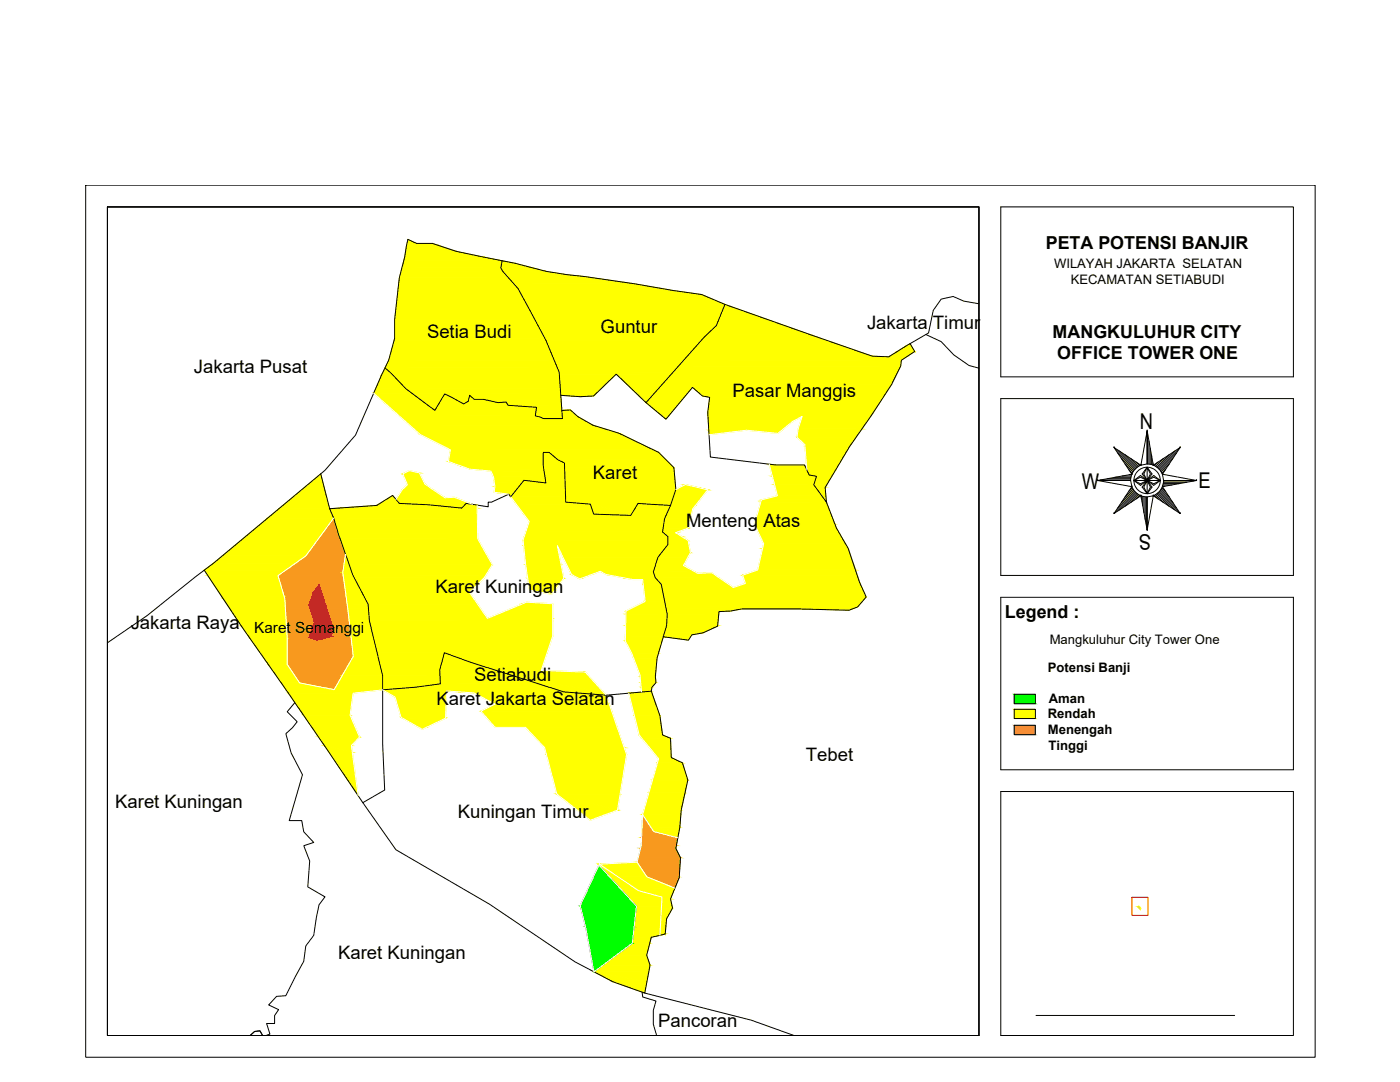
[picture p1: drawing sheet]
<svg xmlns="http://www.w3.org/2000/svg" width="279mm" height="216mm" viewBox="0 0 279 216" stroke-linecap="round" stroke-linejoin="round" font-family="sans-serif">
<!-- layer: 0 -->
<g fill="none" stroke="#000" stroke-width=".2">
<path d="M17.1 36.9h245.4v174.1h-245.4zM21.4 41.3h174v165.3h-174zM199.7 41.3h58.4v33.9h-58.4zM199.7 79.5h58.4v35.3h-58.4zM219.1 95.9h.1M219.1 95.9h6.5l.3 1.2zM219.1 95.9h6.5M219.6 95.8h6M221 95.5h4.7M222.3 89.3h.1M222.3 89.3l4.3 4.2M222.3 89.3l5.4 3.5"/>
<path d="M222.3 89.3l3.6 5.3M222.5 95.2h3.2M223.1 90.4l3.3 3.3M223.4 90l3.4 3.4M223.8 91.5l2.5 2.5M223.9 95h1.9M224.5 90.7l2.5 2.5M224.5 92.6l1.6 1.6M225.3 93.7l.7 .7M225.4 94.7h.4M225.7 91.5l1.5 1.6M225.9 97.1a3.3 3.3 0 0 0 1.8 1.8"/>
<path d="M225.9 94.6h.1M225.9 97.1h.1M225.9 94.6l-6.8 1.3M225.9 97.1l-3.6 5.4M226 97.3l-.7 .8M226.1 97.6l-1.6 1.6M226.3 97.8l-2.5 2.5M226.3 95.9l1.3-.7 1.3 .7zM226.3 95.9l1.3 .6 1.3-.6M226.3 95.9l1.3-1 2.7 2 1.3-1M226.3 95.9l1.3 1 1.3-1M226.4 98l-3.3 3.4"/>
<path d="M226.6 98.2l-4.3 4.3M226.8 92.2l.7 .7M226.8 98.4l-3.4 3.3M227 98.5l-2.5 2.5M227.2 98.7l-1.5 1.6M227.5 98.8l-.7 .7M227.7 92.8a3.3 3.3 0 0 0-2.1 3.1M227.7 98.9l1.2 .3M227.7 92.8h.1M227.7 98.9h.1M227.7 98.9l1.2 6.9M227.7 98.9l-5.4 3.6"/>
<path d="M227.8 99v.4M228 99.1v1.8M228.3 99.1v3.2M228.6 99.1v4.7M228.8 99.2v6M228.9 92.6a3.3 3.3 0 0 1 3.1 2M228.9 86h.1M228.9 95.9h2.7l-1.3 .6zM228.9 93.2l.7 1.4-.7 1.3zM228.9 95.9v2.6l-.6-1.3zM228.9 86v6.6l-1.2 .2zM228.9 99.2l1.3-.3-1.3 6.9z"/>
<path d="M228.9 93.2l-.6 1.4 .6 1.3M228.9 95.9l.7 1.3-.7 1.3M228.9 95.9l1.4-.7 1.3 .7M228.9 93.2l1 1.4-1 1.3M228.9 93.2l-1 1.4 1 1.3M228.9 95.9l-1 1.3 1 1.3M228.9 95.9l1 1.3-1 1.3M228.9 95.9l1.4-1 1.3 1M228.9 86l1.3 6.8M228.9 86v6.6M228.9 99.2v6.6M229 86.5v6.1"/>
<path d="M229.3 88v4.6M229.6 89.4v3.2M229.8 90.9v1.8M230.1 92.3v.5M230.2 92.8h.1M230.2 98.9h.1M230.2 98.9l5.3 3.6M230.4 98.8l.7 .7M230.6 98.7l1.6 1.6M230.9 98.5l2.4 2.5M231.1 98.4l3.3 3.3M231.1 92.2l-.7 .7"/>
<path d="M231.3 98.2l4.2 4.3M231.4 98l3.4 3.4M231.6 97.8l2.5 2.5M231.8 97.6l1.5 1.6M231.9 97.3l.7 .8M232 94.6h.1M232 97.1h.1M232 94.6l6.8 1.3h-6.6zM232 97.1l3.5 5.4M232 97h.5M232.1 96.8h1.8M232.2 96.5h3.2"/>
<path d="M232.2 96.2h4.6M232.2 95.9a3.3 3.3 0 0 1-2 3M232.2 96h6.1M232.2 95.9h6.6M232.2 91.5l-1.6 1.6M232.6 93.7l-.7 .7M233.3 90.7l-2.4 2.5M233.3 92.6l-1.5 1.6M234.1 91.5l-2.5 2.5M234.4 90l-3.3 3.4M234.8 90.4l-3.4 3.3M235.5 89.3h.1"/>
<path d="M235.5 89.3l-3.5 5.3M235.5 89.3l-5.3 3.5M235.5 89.3l-4.2 4.2M238.8 95.9h.1M238.8 95.9l-6.8 1.2M199.7 119.2h58.4v34.4h-58.4zM222.3 102.5h.1M228.9 105.8h.1M235.5 102.5h.1M202.4 138.5h4.2v1.9h-4.2zM199.7 157.9h58.4v48.7h-58.4zM202.4 141.5h4.2v1.9h-4.2z"/>
<path d="M202.4 144.7h4.2v1.9h-4.2zM49.9 206.6l.9-.8 1.1-.1 .5 .9M206.8 202.6h39.6"/>
<circle cx="228.9" cy="95.9" r="2.64"/>
</g>
<path d="M202.4 138.5l4.2 1.9v-1.9zM202.4 138.5l4.2 1.9h-4.2z" fill="#0f0" stroke="#0f0" stroke-width=".2"/>
<path d="M202.4 141.5l4.2 1.9v-1.9zM202.4 141.5l4.2 1.9h-4.2z" fill="#ff0" stroke="#ff0" stroke-width=".2"/>
<path d="M202.4 144.7l4.2 1.9v-1.9zM202.4 144.7l4.2 1.9h-4.2z" fill="#f27172" stroke="#f27172" stroke-width=".2"/>
<path d="M225.9 179h3.2v3.6h-3.2z" fill="none" stroke="#f00" stroke-width=".2"/>
<!-- layer: Batas Luar -->
<g fill="#ff0" stroke="#ff0" stroke-width=".2">
<path d="M227.2 180.9h.2z"/>
<path d="M227.3 181.1l.2 .2z"/>
<path d="M144.7 60.7l12 4.3h-13.7z"/>
<path d="M181 69l.6-.4 .3 .4z"/>
<path d="M132.2 83.1h1.2l-.5 .5z"/>
<path d="M149 85.8h7.1l-.8 .7z"/>
<path d="M141.5 85.8h7.5l-5.3 .7z"/>
<path d="M162.4 96.7h2.6l-.3 .6z"/>
<path d="M100.2 52l2.6 .5h-2.7z"/>
<path d="M111.9 78.9h6.7l-.1 .1z"/>
<path d="M123 74.6h11l-4 4.6z"/>
<path d="M81.4 47.8l1.7 .8h-1.9z"/>
<path d="M98.8 80.2h2.2l-1.6 .1z"/>
<path d="M91.6 80.1h1.9l-.5 .2z"/>
<path d="M86 81.3h1.2l-.4 .6z"/>
<path d="M76.8 73.4l1.3 1.1h-1.8z"/>
<path d="M88.8 78.6l.5 .3h-.7z"/>
<path d="M93.7 78.9l.3 .3h-.3z"/>
<path d="M99.4 80.3l1.6-.1 .1 .1z"/>
<path d="M112.4 81.9h1.5z"/>
<path d="M104.6 95.8h4.3v.6z"/>
<path d="M98.6 98.2h4l-.3 .4z"/>
<path d="M127.3 100.4h6.7l-.1 .2z"/>
<path d="M117.8 100.6h9.5l-1.3 2z"/>
<path d="M55.6 101.5l8.4-6.9 1.8 6.9z"/>
<path d="M69 110.6l.1 .3h-.2z"/>
<path d="M64.7 148.8h5.4l.2 1.3z"/>
<path d="M153.5 92.6l1.4 .2h-1.3z"/>
<path d="M136.7 96.7h.4z"/>
<path d="M139.3 114.4l2.7-.1 .2 .1z"/>
<path d="M159.6 121.5h10.5l-.7 .3z"/>
<path d="M132.5 126.7h5.6l-.3 .4z"/>
<path d="M104.6 95.8l4.3 .6h-4.8z"/>
<path d="M127.3 100.4l2.2 .2h-2.2z"/>
<path d="M114 114.6h4.1l-2 .8z"/>
<path d="M105.3 115.4h7.2l-1.8 2.3z"/>
<path d="M128 137.1h2.1l-.1 .8z"/>
<path d="M75.8 100.4l2.6-1.5 1.3 1.5z"/>
<path d="M93 100.4l1.8 .3h-2z"/>
<path d="M104.3 120.5l.8-.3 5.2 .3z"/>
<path d="M76.4 137.1h6.5l-5.2 .4z"/>
<path d="M104.2 135.4h13.8l2.4 2.7z"/>
<path d="M88.7 130.3l5.4 1.9h-5.9z"/>
<path d="M83.6 145.1h1.5l-.8 .4z"/>
<path d="M111.1 158.4h12.7l-.6 3.3z"/>
<path d="M125.5 138.3l4.5-.4 .1 .4z"/>
<path d="M129.9 165.1h5.8l-.2 .8z"/>
<path d="M119.6 172.4l7.5-.4 .3 .4z"/>
<path d="M131.9 183.3h1.1l-.2 3.1z"/>
<path d="M119.6 172.4l.3 .2h-.4z"/>
<path d="M118.5 193.9h11l-.4 2z"/>
<path d="M80.8 94.4l.9-.5 2 .5z"/>
<path d="M88.8 99.3l1.9-.1 .3 .1z"/>
<path d="M93 100.4h.8l.5 .2z"/>
<path d="M79.7 100.4h13.3l-.2 .3z"/>
<path d="M227.2 180.9l.2 .1zM227.2 180.9l.2 .1h-.2z"/>
<path d="M227.2 181h.2zM227.2 181h.2z"/>
<path d="M227.2 181h.2zM227.2 181h.2z"/>
<path d="M227.2 181l.3 .1zM227.2 181l.3 .1z"/>
<path d="M227.3 181.1l.2 .2zM227.4 181.3h.1l.1 .2z"/>
<path d="M143 65l18.9 1.8-5.2-1.8zM141 66.8l2-1.8 18.9 1.8z"/>
<path d="M141 66.8l22 .4-1.1-.4zM140.6 67.2l.4-.4 22 .4z"/>
<path d="M181 69l1.5 1.1-.6-1.1zM179 70.1l2-1.1 1.5 1.1z"/>
<path d="M179 70.1l2.1 1 1.4-1zM177.6 71.1l1.4-1 2.1 1z"/>
<path d="M140.6 67.2l33.5 3.9-11.1-3.9zM140.6 67.2l33.5 3.9h-36.9z"/>
<path d="M177.6 71.1l3.3 .1 .2-.1zM177.4 71.2l.2-.1 3.3 .1z"/>
<path d="M137.2 71.1l40.2 .1-3.3-.1zM137.2 71.1l40.2 .1h-40.3z"/>
<path d="M137.1 71.2l42.8 .7 1-.7zM137.1 71.2l42.8 .7h-43.4z"/>
<path d="M136.5 71.9l43.2 1.2 .2-1.2zM136.5 71.9l43.2 1.2h-44.3z"/>
<path d="M135.4 73.1l42.5 3.7 1.8-3.7zM135.4 73.1l42.5 3.7h-45.8z"/>
<path d="M132.1 76.8l45.5 .5 .3-.5zM132.1 76.8l45.5 .5h-46z"/>
<path d="M138.2 77.3l38.2 1.7 1.2-1.7zM138.2 77.3l38.2 1.7h-36.2z"/>
<path d="M140.2 79l36.1 .3 .1-.3zM140.2 79l36.1 .3h-34.7z"/>
<path d="M131.6 77.3l4.1 3 2.5-3zM131.6 77.3l4.1 3h-6.8z"/>
<path d="M141.6 79.3l32.7 3 2-3zM141.6 79.3l32.7 3h-33.1z"/>
<path d="M141.2 82.3l32.7 .6 .4-.6zM141.2 82.3l32.7 .6h-32.6z"/>
<path d="M141.3 82.9l32.5 .2 .1-.2zM141.3 82.9l32.5 .2h-32.5z"/>
<path d="M128.9 80.3l4.5 2.8 2.3-2.8zM128.9 80.3l4.5 2.8h-1.2z"/>
<path d="M141.3 83.1l16.8 1 2-1zM141.3 83.1l16.8 1h-16.7z"/>
<path d="M160.1 83.1l11.9 2.5 1.8-2.5zM160.1 83.1l11.9 2.5h-12.7z"/>
<path d="M141.4 84.1l14.7 1.7 2-1.7zM141.4 84.1l14.7 1.7h-14.6z"/>
<path d="M141.5 85.8v.7h2.2zM141.5 86.5h2.2l-2.2 .3z"/>
<path d="M159.3 85.6l11.5 1.7 1.2-1.7zM159.3 85.6l11.5 1.7h-11.8z"/>
<path d="M159 87.3l10.8 1.4 1-1.4zM159 87.3l10.8 1.4h-9.2z"/>
<path d="M160.6 88.7l9 .4 .2-.4zM160.6 88.7l9 .4h-9z"/>
<path d="M160.6 89.1l6.2 4.7 2.8-4.7zM160.6 89.1l6.2 4.7h-5.8z"/>
<path d="M161 93.8l5.2 1 .6-1zM161 93.8l5.2 1h-4.7z"/>
<path d="M161.5 94.8l4.5 .2 .2-.2zM161.5 94.8l4.5 .2h-3.1z"/>
<path d="M162.9 95l2.1 1.7 1-1.7zM162.9 95l2.1 1.7h-2.6z"/>
<path d="M162.4 96.7l.4 .6h1.9zM162.8 97.3h1.9l.2 2.9z"/>
<path d="M100.1 52.5l6.3 1-3.6-1zM100.1 52.5l6.3 1h-6.5z"/>
<path d="M99.9 53.5l9 .6-2.5-.6zM99.9 53.5l9 .6h-8.6z"/>
<path d="M100.3 54.1l12.8 .7-4.2-.7zM100.3 54.1l12.8 .7h-12.2z"/>
<path d="M100.9 54.8l15.9 .4-3.7-.4zM100.9 54.8l15.9 .4h-15.5z"/>
<path d="M101.3 55.2l25.4 1.4-9.9-1.4zM101.3 55.2l25.4 1.4h-24.1z"/>
<path d="M102.6 56.6l29.5 1-5.4-1zM102.6 56.6l29.5 1h-28.7z"/>
<path d="M103.4 57.6l30.9 .4-2.2-.4zM103.4 57.6l30.9 .4h-30.7z"/>
<path d="M103.6 58l36.4 .8-5.7-.8zM103.6 58l36.4 .8h-36z"/>
<path d="M104 58.8l40.7 1.9-4.7-1.9zM104 58.8l40.7 1.9h-39.6z"/>
<path d="M105.1 60.7l39.1 1.2 .5-1.2zM105.1 60.7l39.1 1.2h-38.4z"/>
<path d="M105.8 61.9l37.2 3.1 1.2-3.1zM105.8 61.9l37.2 3.1h-35.6z"/>
<path d="M107.4 65l33.2 2.2 2.4-2.2zM107.4 65l33.2 2.2h-32z"/>
<path d="M108.6 67.2l31.4 .7 .6-.7zM108.6 67.2l31.4 .7h-31.1z"/>
<path d="M108.9 67.9l25.4 6.3 5.7-6.3zM108.9 67.9l25.4 6.3h-22.7z"/>
<path d="M111.6 74.2l22.4 .4 .3-.4zM111.6 74.2l22.4 .4h-22.4z"/>
<path d="M111.6 74.6l7 4.3 4.4-4.3zM111.6 74.6l7 4.3h-6.7z"/>
<path d="M111.9 78.9l6.6 .1zM113.9 79h4.6l-2.7 .2z"/>
<path d="M123 74.6l4.7 4.6h2.3zM127.7 79.2h2.3l-1.1 1.1z"/>
<path d="M81.2 48.6l6.3 .4-1.2-.4zM81.2 48.6l6.3 .4h-6.4z"/>
<path d="M81.1 49l10 1.2-3.6-1.2zM81.1 49l10 1.2h-10.2z"/>
<path d="M80.9 50.2l15.2 1-5-1zM80.9 50.2l15.2 1h-15.3z"/>
<path d="M80.8 51.2l16 .1-.7-.1zM80.8 51.2l16 .1h-16z"/>
<path d="M80.8 51.3l19.4 .7-3.4-.7zM80.8 51.3l19.4 .7h-19.6z"/>
<path d="M80.6 52l19.3 1.5 .3-1.5zM80.6 52l19.3 1.5h-19.7z"/>
<path d="M80.2 53.5l20.1 .6-.4-.6zM80.2 53.5l20.1 .6h-20.3z"/>
<path d="M80 54.1l21.5 1.3-1.2-1.3zM80 54.1l21.5 1.3h-21.8z"/>
<path d="M79.7 55.4l23.7 2.2-1.9-2.2zM79.7 55.4l23.7 2.2h-23.9z"/>
<path d="M79.5 57.6l26.3 4.3-2.4-4.3zM79.5 57.6l26.3 4.3h-26.8z"/>
<path d="M79 61.9l27.7 1.9-.9-1.9zM79 61.9l27.7 1.9h-27.9z"/>
<path d="M78.8 63.8l29.9 3.7-2-3.7zM78.8 63.8l29.9 3.7h-29.9z"/>
<path d="M78.8 67.5l30.1 .4-.2-.4zM78.8 67.5l30.1 .4h-30.2z"/>
<path d="M78.7 67.9l31.9 4-1.7-4zM78.7 67.9l31.9 4h-33z"/>
<path d="M77.6 71.9l33.6 1.5-.6-1.5zM77.6 71.9l33.6 1.5h-34.4z"/>
<path d="M76.8 73.4l34.8 .8-.4-.8zM76.8 73.4l34.8 .8h-33.8z"/>
<path d="M77.8 74.2l33.8 .3v-.3zM77.8 74.2l33.8 .3h-33.5z"/>
<path d="M78.1 74.5l33.7 3.1-.2-3.1zM78.1 74.5l33.7 3.1h-30.8z"/>
<path d="M81 77.6l30.9 1-.1-1zM81 77.6l30.9 1h-29.5z"/>
<path d="M88.8 78.6l23.1 .3v-.3zM88.8 78.6l23.1 .3h-22.6z"/>
<path d="M82.4 78.6l6 .6 .4-.6zM82.4 78.6l6 .6h-5.3z"/>
<path d="M89.3 78.9l4.3 .4 .1-.4zM89.3 78.9l4.3 .4h-3.5z"/>
<path d="M93.7 78.9l18.3 .8-.1-.8zM93.7 78.9l18.3 .8h-17.4z"/>
<path d="M90.1 79.3l3.4 .8 .1-.8zM90.1 79.3l3.4 .8h-1.9z"/>
<path d="M96.5 79.7l15.5 .5v-.5zM96.5 79.7l15.5 .5h-13.2z"/>
<path d="M91.6 80.1l.5 .2h.9zM92.1 80.3h.9l-.5 .3z"/>
<path d="M83.1 79.2l4.6 1.1 .7-1.1zM83.1 79.2l4.6 1.1h-3z"/>
<path d="M101 80.2l11.1 .7-.1-.7zM101 80.2l11.1 .7h-10.7z"/>
<path d="M101.4 80.9l10.7 .4v-.4zM101.4 80.9l10.7 .4h-5z"/>
<path d="M84.7 80.3l2.5 1 .5-1zM84.7 80.3l2.5 1h-1.2z"/>
<path d="M107.1 81.3l5.1 1.7-.1-1.7zM107.1 81.3l5.1 1.7h-5.4z"/>
<path d="M106.8 83l5.4 .2v-.2zM106.8 83l5.4 .2h-4.3z"/>
<path d="M107.9 83.2l4.3 .3v-.3zM107.9 83.2l4.3 .3h-3.8z"/>
<path d="M76.3 74.5l2.2 .4-.4-.4zM76.3 74.5l2.2 .4h-2.4z"/>
<path d="M76.1 74.9l4.9 2.7-2.5-2.7zM76.1 74.9l4.9 2.7h-6z"/>
<path d="M75 77.6l7.2 .9-1.2-.9zM75 77.6l7.2 .9h-7.6z"/>
<path d="M88.6 78.9l1.3 .3-.6-.3zM88.6 78.9l1.3 .3h-1.5z"/>
<path d="M88.4 79.2l1.7 .1-.2-.1zM88.4 79.2l1.7 .1h-1.8z"/>
<path d="M93.7 79.2l.9 .5-.6-.5zM93.7 79.2l.9 .5h-1.1z"/>
<path d="M93.5 79.7l4.7 .4-1.7-.4zM93.5 79.7l4.7 .4h-4.7z"/>
<path d="M93.5 80.1l5.3 .1-.6-.1zM93.2 80.2l.3-.1 5.3 .1z"/>
<path d="M93.2 80.2l6.2 .1-.6-.1zM93 80.3l.2-.1 6.2 .1z"/>
<path d="M88.3 79.3l3.8 1-2-1zM88.3 79.3l3.8 1h-4.4z"/>
<path d="M74.6 78.5l10.1 1.8-2.5-1.8zM74.6 78.5l10.1 1.8h-8z"/>
<path d="M93 80.3l8.2 .3-.1-.3zM92.5 80.6l.5-.3 8.2 .3z"/>
<path d="M87.7 80.3l4.8 .3-.4-.3zM87.7 80.3l4.8 .3h-4.9z"/>
<path d="M87.6 80.6l13.8 .3-.2-.3zM87.6 80.6l13.8 .3h-14z"/>
<path d="M87.4 80.9l19.7 .4-5.7-.4zM87.4 80.9l19.7 .4h-19.9z"/>
<path d="M87.2 81.3l19.8 .5 .1-.5zM87.2 81.3l19.8 .5h-20.2z"/>
<path d="M76.7 80.3l10 1.5-2-1.5zM76.7 80.3l10 1.5h-8.4z"/>
<path d="M86.8 81.8l20.2 .1zM86.8 81.8l20.2 .1h-20.2z"/>
<path d="M78.3 81.8l8.5 .1zM78.3 81.8l8.5 .1z"/>
<path d="M112.4 81.9h1.6zM112.1 81.9h1.9z"/>
<path d="M78.5 81.9l28.3 1.1 .2-1.1zM78.5 81.9l28.3 1.1h-27.1z"/>
<path d="M112.1 81.9l3.2 1.2-1.3-1.2zM112.1 81.9l3.2 1.2h-3.1z"/>
<path d="M79.7 83l28.2 .2-1.1-.2zM79.7 83l28.2 .2h-27.9z"/>
<path d="M112.2 83.1l3.8 .4-.7-.4zM112.2 83.1l3.8 .4h-3.8z"/>
<path d="M80 83.2l28.4 .3-.5-.3zM80 83.2l28.4 .3h-28.1z"/>
<path d="M80.3 83.5l38 1.4-2.3-1.4zM80.3 83.5l38 1.4h-36.5z"/>
<path d="M81.8 84.9l41.7 1.5-5.2-1.5zM81.8 84.9l41.7 1.5h-40z"/>
<path d="M83.5 86.4l40.5 .3-.5-.3zM83.5 86.4l40.5 .3h-40.2z"/>
<path d="M83.8 86.7l46.6 3.1-6.4-3.1zM83.8 86.7l46.6 3.1h-40.5z"/>
<path d="M89.9 89.8l41.5 .5-1-.5zM89.9 89.8l41.5 .5h-41.6z"/>
<path d="M109.6 90.3l23.3 1.4-1.5-1.4zM109.6 90.3l23.3 1.4h-21.6z"/>
<path d="M89.8 90.3l18.6 1.8v-1.8zM89.8 90.3l18.6 1.8h-18.9z"/>
<path d="M111.3 91.7l22.3 .7-.7-.7zM111.3 91.7l22.3 .7h-21z"/>
<path d="M89.5 92.1l18.9 .8v-.8zM89.5 92.1l18.9 .8h-16.6z"/>
<path d="M112.6 92.4l21.9 .9-.9-.9zM112.6 92.4l21.9 .9h-21.8z"/>
<path d="M91.8 92.9l16.7 .7-.1-.7zM91.8 92.9l16.7 .7h-14.8z"/>
<path d="M93.7 93.6l14.9 .4-.1-.4zM93.7 93.6l14.9 .4h-10.6z"/>
<path d="M98 94l10.8 1.2-.2-1.2zM98 94l10.8 1.2h-10.3z"/>
<path d="M98.5 95.2l10.4 .6-.1-.6zM98.5 95.2l10.4 .6h-10.3z"/>
<path d="M98.6 95.8l5.5 .6 .5-.6zM98.6 95.8l5.5 .6h-5.4z"/>
<path d="M98.7 96.4l4.9 .7 .5-.7zM98.7 96.4l4.9 .7h-4.8z"/>
<path d="M112.7 93.3l22.2 4.4-.4-4.4zM112.7 93.3l22.2 4.4h-22.1z"/>
<path d="M98.8 97.1l3.8 1.1 1-1.1zM98.8 97.1l3.8 1.1h-4z"/>
<path d="M98.6 98.2l3.7 .4zM101.5 98.6h.8l-.4 .5z"/>
<path d="M112.8 97.7l21.2 2.5 .9-2.5zM112.8 97.7l21.2 2.5h-21.1z"/>
<path d="M112.9 100.2l21.1 .2v-.2zM112.9 100.2l21.1 .2h-17.8z"/>
<path d="M127.3 100.4l2.2 .2h4.4zM129.5 100.6h4.4l-.1 .3z"/>
<path d="M116.2 100.4l11.1 .2v-.2zM116.2 100.4l11.1 .2h-9.5z"/>
<path d="M117.8 100.6l.7 2h7.5zM118.5 102.6h7.5l-.1 .2z"/>
<path d="M55.6 101.5l11 1.9-.8-1.9zM53.4 103.4l2.2-1.9 11 1.9z"/>
<path d="M53.4 103.4l7.6 7.5 5.6-7.5zM44.4 110.9l9-7.5 7.6 7.5z"/>
<path d="M44.4 110.9l14.6 1.5 2-1.5zM42.6 112.4l1.8-1.5 14.6 1.5z"/>
<path d="M42.6 112.4l14.4 1.4 2-1.4zM40.8 113.8l1.8-1.4 14.4 1.4z"/>
<path d="M68.9 110.9l1.3 3.4-1.1-3.4zM68.9 110.9l1.3 3.4h-1.8z"/>
<path d="M68.4 114.3l2 .5-.2-.5zM68.4 114.3l2 .5h-1.9z"/>
<path d="M40.8 113.8l14.7 1.1 1.5-1.1zM40.8 113.8l14.7 1.1h-14z"/>
<path d="M41.5 114.9l15.2 4.1-1.2-4.1zM41.5 114.9l15.2 4.1h-12.5z"/>
<path d="M44.2 119l12.6 .4-.1-.4zM44.2 119l12.6 .4h-12.3z"/>
<path d="M68.5 114.8l5 5.8-3.1-5.8zM68.5 114.8l5 5.8h-4.2z"/>
<path d="M69.3 120.6l4.2 .8v-.8zM69.3 120.6l4.2 .8h-4.1z"/>
<path d="M69.4 121.4l4.3 2.5-.2-2.5zM69.4 121.4l4.3 2.5h-4z"/>
<path d="M44.5 119.4l12.7 5.5-.4-5.5zM44.5 119.4l12.7 5.5h-9z"/>
<path d="M48.2 124.9l9.1 2.5-.1-2.5zM48.2 124.9l9.1 2.5h-7.4z"/>
<path d="M69.7 123.9l5.7 7.1-1.7-7.1zM69.7 123.9l5.7 7.1h-4.9z"/>
<path d="M49.9 127.4l7.4 5.2v-5.2zM49.9 127.4l7.4 5.2h-3.8z"/>
<path d="M70.5 131l5.9 3.9-1-3.9zM70.5 131l5.9 3.9h-8.1z"/>
<path d="M53.5 132.6l6.3 3.7-2.5-3.7zM53.5 132.6l6.3 3.7h-3.7z"/>
<path d="M68.3 134.9l8.1 2.5v-2.5zM68.3 134.9l8.1 2.5h-9.6z"/>
<path d="M56.1 136.3l9.4 1.1-5.7-1.1zM56.1 136.3l9.4 1.1h-8.6z"/>
<path d="M66.8 137.4l9.6 .2v-.2zM66.8 137.4l9.6 .2h-9.7z"/>
<path d="M56.9 137.4l9.8 .2-1.2-.2zM56.9 137.4l9.8 .2h-9.6z"/>
<path d="M57.1 137.6l19.3 .1zM57.1 137.6l19.3 .1z"/>
<path d="M57.1 137.7l13.4 .6 5.9-.6zM57.1 137.7l13.4 .6h-12.9z"/>
<path d="M57.6 138.3l12.3 4.4 .6-4.4zM57.6 138.3l12.3 4.4h-9.3z"/>
<path d="M60.6 142.7l11.2 4.4-1.9-4.4zM60.6 142.7l11.2 4.4h-8.2z"/>
<path d="M63.6 147.1l6.5 1.7 1.7-1.7zM63.6 147.1l6.5 1.7h-5.4z"/>
<path d="M64.7 148.8l1 1.3h4.6zM65.7 150.1h4.6l1.2 8.7z"/>
<path d="M153.6 92.8l7.9 2-.9-2zM153.6 92.8l7.9 2h-7.4z"/>
<path d="M154.1 94.8l8.8 .2-1.4-.2zM154.1 94.8l8.8 .2h-8.7z"/>
<path d="M154.2 95l8.2 1.7 .5-1.7zM154.2 95l8.2 1.7h-7.8z"/>
<path d="M136.7 96.7l4.3 1zM134.9 97.7l1.8-1 4.3 1z"/>
<path d="M134.9 97.7h6.3zM134.9 97.7h6.3z"/>
<path d="M154.6 96.7l9.4 2.2-1.6-2.2zM154.6 96.7l9.4 2.2h-8.8z"/>
<path d="M155.2 98.9l9.4 .9-.6-.9zM152 99.8l3.2-.9 9.4 .9z"/>
<path d="M152 99.8l12.9 .4-.3-.4zM152 99.8l12.9 .4h-13.1z"/>
<path d="M134.9 97.7l3.9 3.2 2.4-3.2zM134.9 97.7l3.9 3.2h-5z"/>
<path d="M133.8 100.9l4.4 .7 .6-.7zM133.8 100.9l4.4 .7h-4.7z"/>
<path d="M133.5 101.6l4.3 1.9 .4-1.9zM133.5 101.6l4.3 1.9h-5.2z"/>
<path d="M151.8 100.2l14.8 4.4-1.7-4.4zM151.8 100.2l14.8 4.4h-16z"/>
<path d="M150.6 104.6l16.3 .8-.3-.8zM150.6 104.6l16.3 .8h-16z"/>
<path d="M132.6 103.5l4.7 1.9 .5-1.9zM132.6 103.5l4.7 1.9h-4.9z"/>
<path d="M132.4 105.4l2.8 .7 2.1-.7zM132.4 105.4l2.8 .7h-3z"/>
<path d="M132.2 106.1l2.6 .2 .4-.2zM132.2 106.1l2.6 .2h-2.4z"/>
<path d="M132.4 106.3l3.7 .8-1.3-.8zM132.4 106.3l3.7 .8h-2.8z"/>
<path d="M133.3 107.1l4 .8-1.2-.8zM133.3 107.1l4 .8h-4z"/>
<path d="M150.9 105.4l17.8 3.1-1.8-3.1zM150.9 105.4l17.8 3.1h-16.3z"/>
<path d="M133.3 107.9l4.2 .8-.2-.8zM133.3 107.9l4.2 .8h-4.2z"/>
<path d="M152.4 108.5l16.9 1-.6-1zM152.4 108.5l16.9 1h-17.1z"/>
<path d="M133.3 108.7l4.5 1.6-.3-1.6zM133.3 108.7l4.5 1.6h-5.8z"/>
<path d="M132 110.3l5.3 .9 .5-.9zM132 110.3l5.3 .9h-6z"/>
<path d="M131.3 111.2l5.1 1.6 .9-1.6zM131.3 111.2l5.1 1.6h-5.6z"/>
<path d="M152.2 109.5l18.5 4.2-1.4-4.2zM152.2 109.5l18.5 4.2h-19.5z"/>
<path d="M130.8 112.8l7.9 1.3-2.3-1.3zM130.8 112.8l7.9 1.3h-8.3z"/>
<path d="M130.4 114.1l8.9 .3-.6-.3zM130.4 114.1l8.9 .3h-8.8z"/>
<path d="M151.2 113.7l19.9 1.1-.4-1.1zM148.2 114.8l3-1.1 19.9 1.1z"/>
<path d="M130.5 114.4l13 .9-1.3-.9zM130.5 114.4l13 .9h-12.7z"/>
<path d="M148.2 114.8l23.4 1.4-.5-1.4zM148.2 114.8l23.4 1.4h-22.9z"/>
<path d="M148.7 116.2l22.9 .2v-.2zM148.7 116.2l22.9 .2h-22.8z"/>
<path d="M130.8 115.3l14.6 1.3-1.9-1.3zM130.8 115.3l14.6 1.3h-13.4z"/>
<path d="M148.8 116.4l23.2 .8-.4-.8zM146.4 117.2l2.4-.8 23.2 .8z"/>
<path d="M132 116.6l14.4 .6-1-.6zM132 116.6l14.4 .6h-14.3z"/>
<path d="M132.1 117.2l40.8 1.9-.9-1.9zM132.1 117.2l40.8 1.9h-40.4z"/>
<path d="M132.5 119.1l38.7 2 1.7-2zM132.5 119.1l38.7 2h-38.3z"/>
<path d="M132.9 121.1l37.2 .4 1.1-.4zM132.9 121.1l37.2 .4h-37.2z"/>
<path d="M132.9 121.5l13 .4 2.1-.4zM132.9 121.5l13 .4h-12.9z"/>
<path d="M133 121.9l10.5 .1 2.4-.1zM133 121.9l10.5 .1h-10.4z"/>
<path d="M133.1 122l10.3 .6 .1-.6zM133.1 122l10.3 .6h-10.2z"/>
<path d="M133.2 122.6l10 2.2 .2-2.2zM133.2 122.6l10 2.2h-10.2z"/>
<path d="M133 124.8l10.2 .1v-.1zM133 124.8l10.2 .1h-10.2z"/>
<path d="M133 124.9l7.3 1.4 2.9-1.4zM133 124.9l7.3 1.4h-7.7z"/>
<path d="M132.6 126.3l5.5 .4 2.2-.4zM132.6 126.3l5.5 .4h-5.6z"/>
<path d="M132.5 126.7l-.1 .4h5.4zM132.4 127.1h5.4l-.4 .6z"/>
<path d="M108.4 90.3l2.9 1.4-1.7-1.4zM108.4 90.3l2.9 1.4h-2.9z"/>
<path d="M108.4 91.7l4.2 .7-1.3-.7zM108.4 91.7l4.2 .7h-4.2z"/>
<path d="M108.4 92.4l4.3 .5-.1-.5zM108.4 92.4l4.3 .5h-4.3z"/>
<path d="M108.4 92.9l4.4 2.9-.1-2.9zM108.4 92.9l4.4 2.9h-3.9z"/>
<path d="M108.9 95.8l3.9 .6v-.6zM108.9 95.8l3.9 .6h-3.9z"/>
<path d="M104.1 96.4l8.8 2.7-.1-2.7zM104.1 96.4l8.8 2.7h-11z"/>
<path d="M101.9 99.1l11 1.1v-1.1zM101.9 99.1l11 1.1h-10.2z"/>
<path d="M102.7 100.2l15.1 .4-4.9-.4zM102.7 100.2l15.1 .4h-14.8z"/>
<path d="M127.3 100.6l6.5 .3zM127.3 100.6l6.5 .3h-6.7z"/>
<path d="M127.1 100.9l6 1.7 .7-1.7zM127.1 100.9l6 1.7h-7.1z"/>
<path d="M103 100.6l15.5 2-.7-2zM103 100.6l15.5 2h-14z"/>
<path d="M126 102.6l6.9 .2 .2-.2zM126 102.6l6.9 .2h-7z"/>
<path d="M104.5 102.6l21.4 .2-7.4-.2zM104.5 102.6l21.4 .2h-21.2z"/>
<path d="M104.7 102.8l27.9 .7 .3-.7zM104.7 102.8l27.9 .7h-27.4z"/>
<path d="M105.2 103.5l27.3 .6 .1-.6zM105.2 103.5l27.3 .6h-26.9z"/>
<path d="M105.6 104.1l26.6 2 .3-2zM105.6 104.1l26.6 2h-27.3z"/>
<path d="M104.9 106.1l28.4 1-1.1-1zM104.9 106.1l28.4 1h-28.7z"/>
<path d="M104.6 107.1l28.7 .7v-.7zM104.6 107.1l28.7 .7h-28.9z"/>
<path d="M104.4 107.8l28.9 .9v-.9zM104.4 107.8l28.9 .9h-28.8z"/>
<path d="M104.5 108.7l28.6 .2 .2-.2zM104.5 108.7l28.6 .2h-28.6z"/>
<path d="M111.2 108.9l20.1 2.3 1.8-2.3zM111.2 108.9l20.1 2.3h-18.9z"/>
<path d="M104.5 108.9l7.5 3.7-.8-3.7zM104.5 108.9l7.5 3.7h-7.1z"/>
<path d="M112.4 111.2l18 2.8 .9-2.8zM112.4 111.2l18 2.8h-16.7z"/>
<path d="M119.8 114l10.6 .1v-.1zM119.8 114l10.6 .1h-10.4z"/>
<path d="M120 114.1l10.6 .5-.2-.5zM120 114.1l10.6 .5h-9.7z"/>
<path d="M113.7 114l4.4 .6 1.7-.6zM113.7 114l4.4 .6h-4.1z"/>
<path d="M120.9 114.6l9.9 .7-.2-.7zM120.9 114.6l9.9 .7h-6.4z"/>
<path d="M114 114.6l1.5 .8h.6zM115.5 115.4h.6l-.4 .1z"/>
<path d="M104.9 112.6l7.6 2.8-.5-2.8zM104.9 112.6l7.6 2.8h-7.2z"/>
<path d="M124.4 115.3l6.7 .3-.3-.3zM124.4 115.3l6.7 .3h-4.8z"/>
<path d="M128.2 115.6l3.8 1-.9-1zM128.2 115.6l3.8 1h-3.6z"/>
<path d="M105.3 115.4l.4 2.3h5zM105.7 117.7h5l-.6 .9z"/>
<path d="M128.4 116.6l4.3 3.4-.7-3.4zM128.4 116.6l4.3 3.4h-3.9z"/>
<path d="M128.8 120l4.2 1.9-.3-1.9zM124.9 121.9l3.9-1.9 4.2 1.9z"/>
<path d="M124.9 121.9l8.3 .7-.2-.7zM124.9 121.9l8.3 .7h-8.3z"/>
<path d="M124.9 122.6l8.1 2.2 .2-2.2zM124.9 122.6l8.1 2.2h-8.1z"/>
<path d="M124.9 124.8l7.5 2.3 .6-2.3zM124.9 124.8l7.5 2.3h-7.6z"/>
<path d="M124.8 127.1l7.3 .8 .3-.8zM124.8 127.1l7.3 .8h-7.3z"/>
<path d="M124.8 127.9l6.6 2.4 .7-2.4zM124.8 127.9l6.6 2.4h-5.3z"/>
<path d="M126.1 130.3l5 1 .3-1zM126.1 130.3l5 1h-4.7z"/>
<path d="M126.4 131.3l4.4 3.4 .3-3.4zM126.4 131.3l4.4 3.4h-3.1z"/>
<path d="M127.7 134.7l3.1 .3v-.3zM127.7 134.7l3.1 .3h-3z"/>
<path d="M127.8 135l3.1 1.2-.1-1.2zM127.8 135l3.1 1.2h-3z"/>
<path d="M127.9 136.2l2.2 .9 .8-.9zM127.9 136.2l2.2 .9h-2.1z"/>
<path d="M128 137.1v.8h2zM128 137.9h2l-2 .2z"/>
<path d="M75.8 100.4l9.7 .3-5.8-.3zM75.4 100.7l.4-.3 9.7 .3z"/>
<path d="M92.8 100.7l2.4 .1zM92.8 100.7l2.4 .1z"/>
<path d="M92.7 100.8l2.6 .1zM92.7 100.8l2.6 .1z"/>
<path d="M75.4 100.7l11.4 .2-1.3-.2zM75.2 100.9l.2-.2 11.4 .2z"/>
<path d="M92.7 100.9l2.6 .5v-.5zM92.7 100.9l2.6 .5h-3.2z"/>
<path d="M75.2 100.9l16.9 .5-5.3-.5zM67.7 101.4l7.5-.5 16.9 .5z"/>
<path d="M67.7 101.4l27.6 .1v-.1zM65.8 101.5l1.9-.1 27.6 .1z"/>
<path d="M65.8 101.5l29.5 1.9v-1.9zM65.8 101.5l29.5 1.9h-28.7z"/>
<path d="M66.6 103.4l28.7 3v-3zM66.6 103.4l28.7 3h-27.8z"/>
<path d="M67.5 106.4l27.8 1.1v-1.1zM67.5 106.4l27.8 1.1h-27.4z"/>
<path d="M67.9 107.5l30.4 5.2-3-5.2zM67.9 107.5l30.4 5.2h-28.6z"/>
<path d="M69.7 112.7l27.3 2.1 1.3-2.1zM69.7 112.7l27.3 2.1h-26.6z"/>
<path d="M70.4 114.8l26.2 .5 .4-.5zM70.4 114.8l26.2 .5h-25.9z"/>
<path d="M70.7 115.3l23 2.9 2.9-2.9zM70.7 115.3l23 2.9h-21.5z"/>
<path d="M104.3 120.5l6 .1v-.1zM104.1 120.6l.2-.1 6 .1z"/>
<path d="M72.2 118.2l23.2 2.4-1.7-2.4zM72.2 118.2l23.2 2.4h-21.9z"/>
<path d="M104.1 120.6l6.2 2.8v-2.8zM97.3 123.4l6.8-2.8 6.2 2.8z"/>
<path d="M73.5 120.6l23.8 2.8-1.9-2.8zM73.5 120.6l23.8 2.8h-23.6z"/>
<path d="M73.7 123.4l36.6 .5v-.5zM73.7 123.4l36.6 .5h-36.6z"/>
<path d="M73.7 123.9l36.6 3.1v-3.1zM73.7 123.9l36.6 3.1h-35.8z"/>
<path d="M74.5 127l34.7 3.3 1.1-3.3zM74.5 127l34.7 3.3h-33.9z"/>
<path d="M88.7 130.3l19.8 1.9 .7-1.9zM88.7 130.3l19.8 1.9h-14.4z"/>
<path d="M75.3 130.3l12.5 3.4 .9-3.4zM75.3 130.3l12.5 3.4h-11.7z"/>
<path d="M94.1 132.2l13.9 1.6 .5-1.6zM94.1 132.2l13.9 1.6h-9z"/>
<path d="M99 133.8l17.8 .3-8.8-.3zM99 133.8l17.8 .3h-16.7z"/>
<path d="M76.1 133.7l11.7 1.2v-1.2zM76.1 133.7l11.7 1.2h-11.4z"/>
<path d="M100.1 134.1l17.9 1.3-1.2-1.3zM100.1 134.1l17.9 1.3h-13.8z"/>
<path d="M76.4 134.9l11.5 1.6-.1-1.6zM76.4 134.9l11.5 1.6h-11.5z"/>
<path d="M76.4 136.5l6.5 .6 5-.6zM76.4 136.5l6.5 .6h-6.5z"/>
<path d="M76.4 137.1v.4h1.3zM76.4 137.5h1.3l-1.3 .2z"/>
<path d="M104.2 135.4l8.3 2.7h7.9zM112.5 138.1h7.9l.6 .6z"/>
<path d="M88.2 132.2l10.5 1.5-4.6-1.5zM88.2 132.2l10.5 1.5h-10.9z"/>
<path d="M87.8 133.7l16.4 1.7-5.5-1.7zM87.8 133.7l16.4 1.7h-16.4z"/>
<path d="M87.8 135.4l19.7 1.1-3.3-1.1zM87.8 135.4l19.7 1.1h-19.6z"/>
<path d="M87.9 136.5l21.7 .6-2.1-.6zM82.9 137.1l5-.6 21.7 .6z"/>
<path d="M82.9 137.1l27.9 .4-1.2-.4zM77.7 137.5l5.2-.4 27.9 .4z"/>
<path d="M77.7 137.5l33.6 .2-.5-.2zM76.4 137.7l1.3-.2 33.6 .2z"/>
<path d="M76.4 137.7l35.6 .2-.7-.2zM76.4 137.7l35.6 .2h-35.2z"/>
<path d="M89.1 137.9l23.4 .2-.5-.2zM89.1 137.9l23.4 .2h-21z"/>
<path d="M91.5 138.1l23.9 .2-2.9-.2zM91.5 138.1l23.9 .2h-20.8z"/>
<path d="M94.6 138.3l26.4 .4-5.6-.4zM94.6 138.3l26.4 .4h-25.6z"/>
<path d="M76.8 137.9l12.3 1.2v-1.2zM76.8 137.9l12.3 1.2h-10.3z"/>
<path d="M95.4 138.7l26.2 1.8-.6-1.8zM95.4 138.7l26.2 1.8h-22.8z"/>
<path d="M98.8 140.5l23.3 1.4-.5-1.4zM96 141.9l2.8-1.4 23.3 1.4z"/>
<path d="M78.8 139.1l10.1 4 .2-4zM78.8 139.1l10.1 4h-8.9z"/>
<path d="M80 143.1l8.9 .2v-.2zM80 143.1l8.9 .2h-8.5z"/>
<path d="M96 141.9l27.2 3.2-1.1-3.2zM96 141.9l27.2 3.2h-24.4z"/>
<path d="M80.4 143.3l4.7 1.8 3.8-1.8zM80.4 143.3l4.7 1.8h-1.5z"/>
<path d="M104.9 145.1l19.7 4.1-1.4-4.1zM104.9 145.1l19.7 4.1h-15.9z"/>
<path d="M108.7 149.2l16.4 1.4-.5-1.4zM108.7 149.2l16.4 1.4h-16z"/>
<path d="M109.1 150.6l14.7 7.8 1.3-7.8zM109.1 150.6l14.7 7.8h-12.7z"/>
<path d="M111.1 158.4l4.1 3.3h8zM115.2 161.7h8l-5.4 2z"/>
<path d="M125.5 138.3l6.2 4.5-1.6-4.5zM125.5 138.3l6.2 4.5h-5.1z"/>
<path d="M126.6 142.8l5.6 3.9-.5-3.9zM126.6 142.8l5.6 3.9h-4.6z"/>
<path d="M127.6 146.7h4.7zM127.6 146.7h4.7z"/>
<path d="M127.6 146.7l6.2 .6-1.5-.6zM127.6 146.7l6.2 .6h-5.7z"/>
<path d="M128.1 147.3l5.9 3.9-.2-3.9zM128.1 147.3l5.9 3.9h-2.7z"/>
<path d="M131.3 151.2l3.2 .2-.5-.2zM131.3 151.2l3.2 .2h-3.1z"/>
<path d="M131.4 151.4l4.8 .8-1.7-.8zM131.4 151.4l4.8 .8h-5z"/>
<path d="M131.2 152.2l6.1 3.5-1.1-3.5zM131.2 152.2l6.1 3.5h-7.1z"/>
<path d="M130.2 155.7l6.5 2.5 .6-2.5zM130.2 155.7l6.5 2.5h-7.2z"/>
<path d="M129.5 158.2l6.5 3.4 .7-3.4zM129.5 158.2l6.5 3.4h-7.5z"/>
<path d="M128.5 161.6l7.4 1 .1-1zM128.5 161.6l7.4 1h-7.7z"/>
<path d="M128.2 162.6l7.5 2.5 .2-2.5zM128.2 162.6l7.5 2.5h-5.8z"/>
<path d="M129.9 165.1l.6 .8h5zM130.5 165.9h5l-.2 1.3z"/>
<path d="M119.6 172.4l9.5 2.6-1.7-2.6zM119.6 172.4l9.5 2.6h-5.8z"/>
<path d="M123.3 175l11.4 2.2-5.6-2.2zM123.3 175l11.4 2.2h-8z"/>
<path d="M126.7 177.2l7.8 .5 .2-.5zM126.7 177.2l7.8 .5h-7.1z"/>
<path d="M127.4 177.7l6.6 1.3 .5-1.3zM127.4 177.7l6.6 1.3h-1.9z"/>
<path d="M132.1 179l1.7 .4 .2-.4zM132.1 179l1.7 .4h-1.7z"/>
<path d="M132.1 179.4l2.1 1.8-.4-1.8zM132.1 179.4l2.1 1.8h-2.2z"/>
<path d="M132 181.2l1 2.1 1.2-2.1zM132 181.2l1 2.1h-1.1z"/>
<path d="M131.9 183.3l-.2 3.1h1.1zM131.7 186.4h1.1l-1.1 .2z"/>
<path d="M119.5 172.6l7.9 5.1-7.5-5.1zM119.5 172.6l7.9 5.1h-3.2z"/>
<path d="M124.2 177.7l7.9 1.3-4.7-1.3zM124.2 177.7l7.9 1.3h-6.7z"/>
<path d="M125.4 179l6.6 1.8 .1-1.8zM125.4 179l6.6 1.8h-5z"/>
<path d="M127 180.8l4.7 5.8 .3-5.8zM127 180.8l4.7 5.8h-5.3z"/>
<path d="M126.4 186.6l3.6 .4 1.7-.4zM126.4 186.6l3.6 .4h-3.7z"/>
<path d="M126.3 187l3.4 1.2 .3-1.2zM126.3 187l3.4 1.2h-3.5z"/>
<path d="M126.2 188.2l2.9 2.4 .6-2.4zM123 190.6l3.2-2.4 2.9 2.4z"/>
<path d="M123 190.6l6.7 2-.6-2zM120.3 192.6l2.7-2 6.7 2z"/>
<path d="M120.3 192.6l9.2 1.3 .2-1.3zM118.5 193.9l1.8-1.3 9.2 1.3z"/>
<path d="M118.5 193.9l3.8 2h6.8zM122.3 195.9h6.8l-.4 2.3z"/>
<path d="M80.8 94.4l3 .2-.1-.2zM80.4 94.6l.4-.2 3 .2z"/>
<path d="M80.4 94.6l4.4 2-1-2zM80.4 94.6l4.4 2h-3.5z"/>
<path d="M81.3 96.6l3.6 .1-.1-.1zM81.3 96.6l3.6 .1h-3.6z"/>
<path d="M81.3 96.7l5.1 1-1.5-1zM80.3 97.7l1-1 5.1 1z"/>
<path d="M80.3 97.7l8.4 1.5-2.3-1.5zM80.3 97.7l8.4 1.5h-9.4z"/>
<path d="M79.3 99.2l9.5 .1-.1-.1zM79.3 99.2l9.5 .1h-9.6z"/>
<path d="M79.2 99.3l12.6 .4-.8-.4zM79.2 99.3l12.6 .4h-12.8z"/>
<path d="M79 99.7l14.8 .7-2-.7zM79 99.7l14.8 .7h-14.1z"/>
<path d="M79.7 100.4l5.8 .3h7.3zM85.5 100.7h7.3l-.7 .7z"/>
</g>
<!-- layer: 0 -->
<path d="M227.2 181l.4 .5-.3-.7-.1 .2 .1 .1" fill="none" stroke="#f8d731" stroke-width=".2"/>
<!-- layer: Batas Luar -->
<g fill="#f8991e" stroke="#f8991e" stroke-width=".2">
<path d="M66.6 103.4l.9 3h-3.2z"/>
<path d="M57.3 132.6h12.3l-2.1 3.7z"/>
<path d="M128.2 162.6l2.3 3.3h-2.4z"/>
<path d="M129.1 175h6.5v.1z"/>
<path d="M64.3 106.4l4.7 4.2-1.5-4.2zM64.3 106.4l4.7 4.2h-7.7z"/>
<path d="M61.3 110.6l7.6 .3 .1-.3zM61.3 110.6l7.6 .3h-7.9z"/>
<path d="M61 110.9l7.4 3.4 .5-3.4zM56.3 114.3l4.7-3.4 7.4 3.4z"/>
<path d="M56.3 114.3l12.2 .6-.1-.6zM55.5 114.9l.8-.6 12.2 .6z"/>
<path d="M55.5 114.9l13.6 4.5-.6-4.5zM55.5 114.9l13.6 4.5h-12.3z"/>
<path d="M56.8 119.4l12.6 2-.3-2zM56.8 119.4l12.6 2h-12.4z"/>
<path d="M57 121.4l13.1 6-.7-6zM57 121.4l13.1 6h-12.8z"/>
<path d="M57.3 127.4l13.2 3.6-.4-3.6zM57.3 127.4l13.2 3.6h-13.2z"/>
<path d="M57.3 131l12.3 1.6 .9-1.6zM57.3 131l12.3 1.6h-12.3z"/>
<path d="M57.3 132.6l2.5 3.7h7.7zM59.8 136.3h7.7l-.8 1.3z"/>
<path d="M128.1 165.9l7.2 1.3-4.8-1.3zM128.1 165.9l7.2 1.3h-7.2z"/>
<path d="M128.1 167.2l6.9 1.5 .3-1.5zM128.1 167.2l6.9 1.5h-7z"/>
<path d="M128 168.7l6.9 .6 .1-.6zM128 168.7l6.9 .6h-7.1z"/>
<path d="M127.8 169.3l8 1.8-.9-1.8zM127.8 169.3l8 1.8h-8.4z"/>
<path d="M127.4 171.1l8.3 .9 .1-.9zM127.4 171.1l8.3 .9h-8.6z"/>
<path d="M127.1 172l8.5 3 .1-3zM127.1 172l8.5 3h-6.5z"/>
<path d="M129.1 175l.4 .1h6.1zM129.5 175.1h6.1l-.9 2.1z"/>
</g>
<g fill="#0f0" stroke="#0f0" stroke-width=".2">
<path d="M119.5 172.6l7.4 8.1h-11.1z"/>
<path d="M116.9 184.9h9.7l-.4 3.3z"/>
<path d="M115.8 180.7l11.2 .1-.1-.1zM115.8 180.7l11.2 .1h-11.2z"/>
<path d="M115.8 180.8l10.8 4.1 .4-4.1zM115.8 180.8l10.8 4.1h-9.7z"/>
<path d="M116.9 184.9l.6 3.3h8.7zM117.5 188.2h8.7l-7.7 5.7z"/>
</g>
<g fill="none" stroke="#000" stroke-width=".2">
<path d="M21.4 41.3h174v165.3h-174zM100.2 52l-.3 1.5 .4 .6 3.1 3.5 5.5 10.3 2.7 6.3 .6 9.3h-3.8l-1.6-.5 .3-1.7-5.7-.4-.4-.7-1.6 .1-2.9-.6h-1.9l-.9-.8-.2 1.2-1 .5-3.7-2-2 3.3-5.8-4.3-2.9-3.1-1.3-1.1M144.7 60.7l-1.7 4.3-2.4 2.2-11.7 13.1-5.9-5.7-4.5 4.4-2.7 .2-3.9-.3M181.6 68.6l.9 1.5-2.6 1.8-.2 1.2-1.8 3.7-4 6.1-4.3 6.2-4.9 8.2 .2 2.9-2.5-3.5 .5-1.7-1.4-.2-.9-2h-5.7l-13.1-1.6-.6-8.9 .4-3-1.4-.3-2-1.7-5.3 6.3-4-3.3M184.8 66.8l3 1.4 2.6 2.6 3 2.1 2 .6M195.4 60.6l-3.1-.5-2.1-.9-2.4 .5-1.6 2.2-.9 4.5-7.9 4.8-3.3-.1-29.4-10.4-4.7-1.9-5.7-.8-7.6-1.4-17.8-2.5-6.1-1.6-11.7-2.3-4.8-1.6h-3.2l-1.7-.8-.6 3.5-1.1 4.1-.9 8.4v3.7l-1.2 4.4-1.5 3-5.1 11.9-6.1 7-22.3 18.6-3.7 2.8-9.5 7.6-8 5.5M64 94.6l1.8 6.9 9.4-.6 3.2-2 1.3 1.5 5.8 .3 6.6 .7 .9-1 4.4 .7v-.9h.7l3.4-1.6 .4 .5 2.7-3.3 4.3 .6-.5-3.5v-2.6h1.2l1.7 1.4 1.3 .7 .3 7.8 4.9 .4 .7 2 7.4 .2 1.4-2.4 6.5 .5M112.1 81.9l1.7-.1 1.5 1.3 3 1.8 5.2 1.5 7.9 3.9 3.1 3 .4 4.4-1.1 3.2-1.2 2.6-.4 2.6 1.1 1v1.6l-2 2.5-.9 2.9 .4 1.2 1.2 1.3 1.2 6-.2 2.2-.6 2.3 5 .6 .7-1 2.2-.4 2.9-1.4 .3-2.9 2.4-.1 2.1-.4h11.6l9.8 .3 1.8-.7 1.7-2-1.3-2.9-2.3-6.7-2.4-4.1-2-5.2M40.8 113.8l7.4 11.1 8.7 12.5 15.5 22.8 4.4-2.6-.4-9.1v-10.8M65.8 101.5l.8 1.9 .9 3 2.9 8.4 3.1 5.8 .2 3.3 2.7 11v2.8l6.5-.6 5-.6-.1-2.8 .9-3.4 5.4 1.9 18.4 5.9 8.5 .6 9-.8 .1-.8 .8-.9-.1-1.2 .3-3.7 1.3-4.2M130 137.9l1.7 4.9 .5 3.9 1.6 .6 .2 3.9 2.2 1 1.1 3.5-1.3 5.9-.3 3.5-.8 4.2 .9 1.8-.2 4-1.8 4.3 .4 1.8-1.2 2.1-.2 3.1-2.8 .6-.9 3.6 .6 2-1 5.6-6.4-2.3-7.5-4-17.1-11.5-18.7-10.8-6.6-9.4M58.8 140.2l-1.5 1.8 2 2-.9 1.2-1.4 1.2 1.1 3.8 2.3 4.4-2.7 9.1h2.5l.4 2.3 2 2.1-2 .7 1.2 3-.4 5.2 3.5 2-1.2 1.5-1.1 6.1-1.6 2.2-.4 3-3.6 6.9-1.8 .1-1.6 1.7 2 1-.8 1.1v1.6h-1.6l.7 2.1-.8 .3"/>
<path d="M128.1 198l.2 .9 2.6 .8-.5 1.9v2.8l.6 2.2M128.7 198.2l21.3 5.4 8.5 3M49.9 206.6l.9-.8 1.1-.1 .5 .9"/>
</g>
<!-- layer: 0 -->
<path d="M74.6 78.5l9.2 8.2 6.1 3.1-.4 2.3 4.2 1.5 4.3 .4 .5 1.2 .3 1.9-.2 1.1 2.9 .4M79 99.7l1.3-2 1-1-.9-2.1 1.3-.7 2 .5 1.1 2.2 4 2.7 1.9-.1 3.6 1.4M101.9 99.1l3.7 5-1.2 3.7 .5 4.8 .8 5.1 4.4 .9 2.4-3.2-1.3-6.5 2.8 5.7 1.7 .9 4.1-1.5 1.1 .6 5.4 1h1.9l.6 4.4-3.9 1.9-.1 6 1.3 2.4 1.6 4.4 .3 3.4M141.5 86.8l7.5-1 6.3 .7 2.8-2.4 2-1-.8 2.5-.3 1.7 1.6 1.4 .4 5.1M153.5 92.6l1.7 6.3-3.2 .9-1.4 4.8 1.8 3.9-1.2 5.2-3 1.1 .6 1.6-2.4 .8-4.4-2.9-2.7 .1-2.9-1.6 1.4-2.5-.5-2.4-2.5-1.6 2.5-.9 .9-3.8 3-3.9-4.4-1-1.9 1M66.6 103.4l-5.6 7.5-5.5 4 1.3 4.5 .5 8v5.2l2.5 3.7 6.9 1.3 3.8-6.6-1.1-9.6-1-7.1 .6-3.7M95.2 100.8l.1 6.7 3 5.2-1.7 2.6-2.9 2.9 3.6 5.2 7.8-3.2 5.2 .3v6.5l-2.3 6.8 8.8 .3 4.2 4.6 4.1 11.9-1.9 11.1-5.4 2-6.7-5.3-2.4-9.2-3.8-4.1h-6.1l-2.8-3.2 2.8-1.4-4.2-2.2-5.5-.4-.2 5.4-4.6 2.2-4.3-2.4-1.2-4-2.4-1.4-5.9 .6-.6 4.4 1.9 4.4-1.7 1.7 1.4 10M125.5 138.3l2.1 8.4 3.8 4.7-3.2 11.2 2.3 3.3 4.8 1.3M120.5 162.7l-.9 9.7-3.8 8.3 1.1 4.2 1.6 9 7.7-5.7 .8-7.4-7.5-8.2M127.1 172l-7.5 .4 7.8 5.3 4.7 1.3-.4 7.6M128.2 162.6l-.2 6.1-.9 3.3 2 3 5.6 2.2" fill="none" stroke="#fff" stroke-width=".2"/>
<!-- layer: Batas Luar -->
<g fill="#ed1f24" stroke="#ed1f24" stroke-width=".2">
<path d="M63.7 116.6l.5 1.5h-1.7z"/>
<path d="M61.7 127.2h3.7l-.9 .2z"/>
<path d="M62.5 118.1l2.5 2.6-.8-2.6zM62.5 118.1l2.5 2.6h-3.4z"/>
<path d="M61.6 120.7l4.5 3.4-1.1-3.4zM61.6 120.7l4.5 3.4h-3.4z"/>
<path d="M62.7 124.1l3.7 1.1-.3-1.1zM62.7 124.1l3.7 1.1h-4z"/>
<path d="M62.4 125.2l3.8 1.8 .2-1.8zM62.4 125.2l3.8 1.8h-4.5z"/>
<path d="M61.7 127l3.7 .2 .8-.2zM61.7 127l3.7 .2h-3.7z"/>
<path d="M61.7 127.2l.6 .2h2.2zM62.3 127.4h2.2l-1.3 .4z"/>
</g>
<g font-size="4.3">
<text x="227.5" y="85.7">N</text>
<text x="215.9" y="97.5">W</text>
<text x="239.2" y="97.4">E</text>
<text x="229.7" y="106.5" transform="rotate(180 229.7 106.5)">S</text>
</g>
<g font-size="3.7">
<text x="173" y="65.7">Jakarta Timur</text>
<text x="85.2" y="67.4">Setia Budi</text>
<text x="119.9" y="66.5">Guntur</text>
<text x="38.7" y="74.4">Jakarta Pusat</text>
<text x="146.2" y="79.2">Pasar Manggis</text>
<text x="118.3" y="95.5">Karet</text>
<text x="136.9" y="105.2">Menteng Atas</text>
<text x="86.9" y="118.3">Karet Kuningan</text>
<text x="26.1" y="125.4">Jakarta Raya</text>
<text x="94.6" y="136">Setiabudi</text>
<text x="87.1" y="140.6">Karet Jakarta Selatan</text>
<text x="160.8" y="151.9">Tebet</text>
<text x="23" y="161.3">Karet Kuningan</text>
<text x="91.4" y="163.3">Kuningan Timur</text>
<text x="67.5" y="191.3">Karet Kuningan</text>
<text x="131.3" y="205">Pancoran</text>
</g>
<g font-size="3.6">
<text x="208.7" y="49.7">PETA POTENSI BANJIR</text>
<text x="210.1" y="67.4">MANGKULUHUR CITY</text>
<text x="211" y="71.7">OFFICE TOWER ONE</text>
<text x="200.6" y="123.4">Legend :</text>
</g>
<text font-size="3.1" x="50.7" y="126.2">Karet Semanggi</text>
<g font-size="2.6">
<text x="210.4" y="53.5">WILAYAH JAKARTA SELATAN</text>
<text x="213.7" y="56.7">KECAMATAN SETIABUDI</text>
<text x="209.5" y="128.5">Mangkuluhur City Tower One</text>
<text x="209.1" y="134">Potensi Banji</text>
<text x="209.1" y="143.4">Rendah</text>
<text x="209.3" y="140.2">Aman</text>
<text x="209.1" y="146.5">Menengah</text>
<text x="209.3" y="149.6">Tinggi</text>
</g>
</svg>
